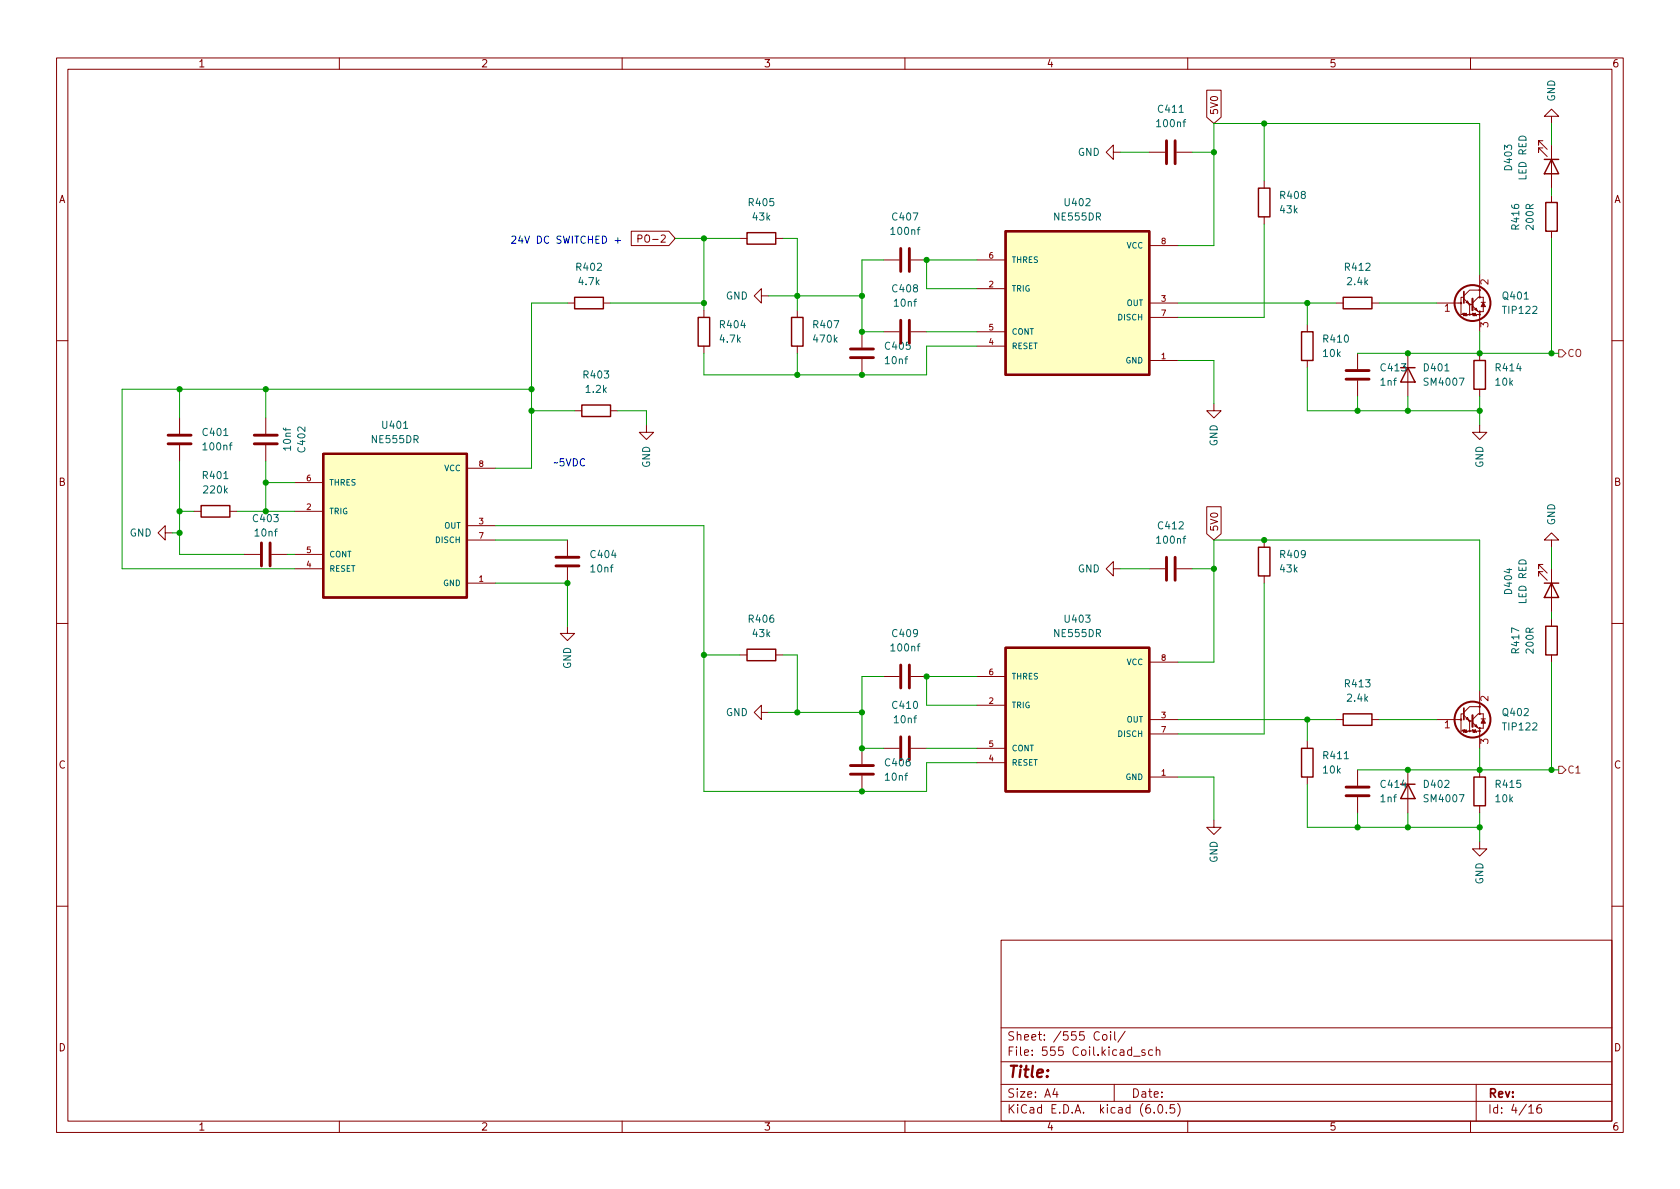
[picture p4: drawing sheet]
<svg xmlns="http://www.w3.org/2000/svg" width="297mm" height="210mm" viewBox="0 0 297 210" stroke-linecap="round" stroke-linejoin="round" font-family="sans-serif">
<g fill="none" stroke="#840000" stroke-width=".18">
<path d="M10 10.2h277v190.1h-277zM12 12.2h273v186.1h-273zM60 10.2v2M110 10.2v2M160 10.2v2M210 10.2v2M213.4 15.9h2.5v4.8l-1.3 1.1-1.2-1.1zM260 10.2v2M196.8 26.9v1.3l-1.2-1.3 1.2-1.3v1.3h1.3M203.2 26.9h2.8M208 26.9h2.8M223.5 32v1.3"/>
<path d="M223.5 38.3v1.3M272.8 24.9h-.8v.7v-.7l1.6 1.5M272.8 26.2h-.8v.7v-.7l1.6 1.5M274.3 20.6h1.3l-1.3-1.3-1.3 1.3h1.3v1.2M274.3 25.6v7.7M274.3 34.5v1.3M100.3 53.6h1.3M106.7 53.6h1.2M111.6 40.9h6.7l1.1 1.3-1.1 1.2h-6.7zM112.8 42.2h.6l.1-.2v-.3l-.7-.1v1.2M124.5 54.9v1.2M130.8 42.2h1.3"/>
<path d="M134.6 52.3v1.3l-1.3-1.3 1.3-1.3v1.3h1.3M137.2 42.2h1.2M141 54.9v1.2M152.4 58.7v2.8M156.2 58.7h2.8M156.2 46h2.8M161 58.7h2.8M161 46h2.8M172.7 51h5.1M172.7 58.7h5.1M172.7 46h5.1M203.2 53.6h5.1"/>
<path d="M203.2 56.1h5.1M203.2 43.4h5.1M231.1 57.4v1.3M236.2 53.6h1.3M242.6 53.6h1.2M254 53.6h4.2M258.8 52.8l1 1h.5M258.8 52.6h-.5v3h.3l.1-.2 .1 .5 .2-.5 .1 .5 .1-.5 .1 .5 .2-.3h.3M258.8 52.3l1-1h1.8v1.3h-.2l-1.1 1M259.5 53.2l.2 .5-.5-.2zM259.8 53.8v1.8h.4l.1-.2 .2 .5 .1-.5 .1 .5 .2-.5 .1 .5 .1-.3h.5M260.3 54.1l1.1 1h.2v.5"/>
<path d="M260.7 54.7l.3-.2 .2 .5zM261.6 48.5v2.7M261.6 55.6v3.1M261.6 52.6h.7v.9M261.9 53.5h.7M262.3 54.2v.9h-.7M274.3 40.9v1.3M10 60.2h2M31.7 73.9v2.8M31.7 78.7v2.8M47 73.9v2.8M47 78.7v2.8"/>
<path d="M101.6 72.6h1.3M107.9 72.6h1.3M114.3 75.2v1.2h-1.3l1.3 1.3 1.3-1.3h-1.3M124.5 61.2v1.3M141 61.2v1.3M152.4 63.5v2.8M172.7 61.2h5.1M203.2 63.7h5.1M214.6 71.4v1.2h-1.2l1.2 1.3 1.3-1.3h-1.3M231.1 63.7v1.3M240 62.5v2.8M240 67.3v2.8"/>
<path d="M248.9 62.5v7.6M261.6 75.2v1.2h-1.3l1.3 1.3 1.3-1.3h-1.3M261.6 62.5v1.2M261.6 68.8v1.3M285 60.2h2M29.2 94.2v1.3l-1.3-1.3 1.3-1.2v1.2h1.3M34.3 90.4h1.3M40.6 90.4h1.3M43.2 98h2.8M48 98h2.8M52.1 90.4h5M52.1 98h5"/>
<path d="M52.1 85.3h5M82.5 93h5.1M82.5 95.5h5.1M82.5 82.8h5.1M100.3 95.5v2.8M213.4 89.6h2.5v4.8l-1.3 1.1-1.2-1.1zM223.5 95.5v1.3M272.8 99.8h-.8v.8v-.8l1.6 1.5M274.3 95.5h1.3l-1.3-1.3-1.3 1.3h1.3v1.3M10 110.2h2M52.1 100.6h5M82.5 103.1h5.1"/>
<path d="M100.3 110.7v1.3h-1.2l1.2 1.3 1.3-1.3h-1.3M100.3 100.3v2.8M130.8 115.8h1.3M137.2 115.8h1.2M156.2 119.6h2.8M161 119.6h2.8M172.7 119.6h5.1M196.8 100.6v1.2l-1.2-1.2 1.2-1.3v1.3h1.3M203.2 117.1h5.1M203.2 100.6h2.8M208 100.6h2.8M223.5 101.8v1.3"/>
<path d="M272.8 101.1h-.8v.7v-.7l1.6 1.5M274.3 100.6v7.6M274.3 109.5v1.2M274.3 115.8v1.3M285 110.2h2M134.6 126v1.2l-1.3-1.2 1.3-1.3v1.3h1.3M152.4 132.3v2.8M152.4 137.2v2.7M156.2 132.3h2.8M161 132.3h2.8M172.7 132.3h5.1M172.7 124.7h5.1"/>
<path d="M172.7 134.9h5.1M203.2 137.4h5.1M203.2 127.2h5.1M203.2 129.8h5.1M231.1 131.1v1.2M231.1 137.4v1.3M236.2 127.2h1.3M240 136.1v2.8M242.6 127.2h1.2M248.9 136.1v7.7M254 127.2h4.2M258.8 126.5l1 1h.5"/>
<path d="M258.8 126.2h-.5v3.1h.3l.1-.3 .1 .5 .2-.5 .1 .5 .1-.5 .1 .5 .2-.2h.3M258.8 126l1-1h1.8v1.2h-.2l-1.1 1M259.5 126.9l.2 .5-.5-.3zM259.8 127.5v1.8h.4l.1-.3 .2 .5 .1-.5 .1 .5 .2-.5 .1 .5 .1-.2h.5M260.3 127.8l1.1 1h.2v.5M261 128.1l.2 .5-.5-.2zM261.6 122.2v2.6M261.6 129.3v3M261.6 136.1v1.3M261.6 126.2h.7v.9M261.9 127.1h.7M262.3 127.9v.9h-.7"/>
<path d="M214.6 145v1.3h-1.2l1.2 1.3 1.3-1.3h-1.3M240 141v2.8M261.6 148.8v1.3h-1.3l1.3 1.3 1.3-1.3h-1.3M261.6 142.5v1.3M10 160.2h2M177 166.3h108v32h-108zM285 160.2h2M60 198.3v2M110 198.3v2M160 198.3v2M177 194.8h108M177 191.8h108"/>
<path d="M177 187.8h108M177 181.8h108M186.5 192.5l-.4 1h1M186.9 193v1M194.4 182.6a.6 .6 0 0 0-.8 0 .6 .6 0 0 0-.2 .7 .56 .56 0 0 0 .3 .6 .56 .56 0 0 0 .7-.1M195 183.1l.2-.2 .4 .2 .1 .5-.1 .3h-.4l-.2-.1zM196.4 182.4v.2M196.4 182.9v1M197 191.8v3M197.1 182.4v1.3l.2 .2M198.9 182.4l-1.3 1.9M200.4 186.8h1.2"/>
<path d="M202.4 185.7l-.3-.1-.2 .2v.3l.5 .1v.4h-.5M203.8 185.7l-.4-.1-.3 .3v.4l.1 .3h.6M204.1 196.7v.1M204.4 185.8l.2-.2 .4 .1 .1 .9M204.4 185.1v1.5M204.9 195.4l.2-.1a.81 .81 0 0 1 .6 .7 .81 .81 0 0 1-.3 .8h-.2a.81 .81 0 0 1-.6-.6 .81 .81 0 0 1 .3-.8zM206.2 196.7v.1M207.6 195.3h-.7v.7l.2-.1 .5 .1 .1 .2-.1 .5-.2 .1-.5-.1M208.2 195.1a1.72 1.72 0 0 1 0 2.3M210 198.3v2M260 198.3v2M261 191.8v6.5"/>
<path d="M270.3 195.8l.4-.5v1.5M270.3 196.8h.9M272.4 195.3a.59 .59 0 0 0-.7 .7v.5l.2 .3h.4l.2-.1 .1-.5-.2-.2-.4-.1-.3 .3"/>
<circle cx="258.3" cy="53.6" r=".13"/>
<circle cx="259.8" cy="53.8" r=".13"/>
<circle cx="259.8" cy="55.6" r=".13"/>
<circle cx="261.6" cy="52.6" r=".13"/>
<circle cx="261.6" cy="51.3" r=".13"/>
<circle cx="261.6" cy="55.6" r=".13"/>
<circle cx="261.6" cy="55.1" r=".13"/>
<circle cx="258.3" cy="127.2" r=".13"/>
<circle cx="259.8" cy="129.3" r=".13"/>
<circle cx="259.8" cy="127.5" r=".13"/>
<circle cx="261.6" cy="128.8" r=".13"/>
<circle cx="261.6" cy="129.3" r=".13"/>
<circle cx="261.6" cy="126.2" r=".13"/>
<circle cx="261.6" cy="125" r=".13"/>
</g>
<g fill="none" stroke="#840000" stroke-width=".25">
<path d="M222.5 33.3h2v5h-2zM273 28.2h2.6M273.3 35.8h2v5.1h-2zM274.3 28.2l1.3 2.5h-2.6zM101.6 52.6h5.1v2h-5.1zM123.4 56.1h2.1v5.1h-2.1zM132.1 41.1h5.1v2.1h-5.1zM140 56.1h2v5.1h-2zM230.1 58.7h2.1v5h-2.1zM237.5 52.6h5.1v2h-5.1zM102.9 71.6h5v2.1h-5zM247.6 65h2.6"/>
<path d="M248.9 65l1.3 2.6h-2.6zM260.6 63.7h2v5.1h-2zM35.6 89.4h5v2h-5zM222.5 96.8h2v5h-2zM132.1 114.8h5.1v2h-5.1zM273 103.1h2.6M273.3 110.7h2v5.1h-2zM274.3 103.1l1.3 2.6h-2.6zM230.1 132.3h2.1v5.1h-2.1zM237.5 126.2h5.1v2.1h-5.1zM247.6 138.7h2.6M248.9 138.7l1.3 2.5h-2.6z"/>
<path d="M260.6 137.4h2v5.1h-2z"/>
</g>
<g fill="none" stroke="#840000" stroke-width=".51">
<path d="M206.2 24.9v4.1M207.8 24.9v4.1M159.3 43.9v4.1M159.3 56.6v4.1M160.8 43.9v4.1M160.8 56.6v4.1M29.7 78.5h4.1M29.7 77h4.1M45 78.5h4M45 77h4M150.4 61.7h4M150.4 63.2h4"/>
<path d="M238 67.1h4.1M238 65.5h4.1M46.2 96v4.1M47.8 96v4.1M98.3 98.5h4.1M206.2 98.5v4.1M207.8 98.5v4.1M98.3 100.1h4.1M159.3 117.6v4.1M160.8 117.6v4.1M150.4 135.4h4M150.4 136.9h4"/>
<path d="M159.3 130.3v4.1M160.8 130.3v4.1M238 139.2h4.1M238 140.7h4.1"/>
</g>
<g fill="#ffffc2" stroke="#ffffc2" stroke-width=".18">
<path d="M177.8 114.5h25.4v25.4h-25.4z"/>
<path d="M177.8 40.9h25.4v25.4h-25.4z"/>
<path d="M57.1 80.3h25.4v25.4h-25.4z"/>
</g>
<path d="M177.8 40.9h25.4v25.4h-25.4zM57.1 80.3h25.4v25.4h-25.4zM177.8 114.5h25.4v25.4h-25.4z" fill="none" stroke="#840000" stroke-width=".41"/>
<path d="M258.8 51.6v2M258.8 125.2v2" fill="none" stroke="#840000" stroke-width=".3"/>
<path d="M260.3 52.8v2.1M260.3 126.5v2" fill="none" stroke="#840000" stroke-width=".38"/>
<g fill="#840000" stroke="#840000" stroke-width=".18">
<path d="M262.3 127.1l.3 .8h-.7z"/>
<path d="M262.3 53.5l.3 .7h-.7z"/>
</g>
<g fill="none" stroke="#840000" stroke-width=".36">
<circle cx="260.4" cy="53.6" r="3.2"/>
<circle cx="260.4" cy="127.2" r="3.2"/>
</g>
<path d="M275.6 61.8h.6l.7 .7-.7 .6h-.6zM275.6 135.5h.6l.7 .6-.7 .7h-.6z" fill="none" stroke="#725600" stroke-width=".18"/>
<path d="M108.8 42.5h.9M109.2 42.1v.9" fill="none" stroke="#0000c2" stroke-width=".18"/>
<g fill="none" stroke="#009600" stroke-width=".18">
<path d="M198.1 26.9h5.1M210.8 26.9h3.8M223.5 21.8v10.2M223.5 39.6v16.5h-15.2M274.3 21.8v3.8M274.3 33.3v1.2M100.3 53.6h-6.3v29.2h-6.4M107.9 53.6h16.6M119.4 42.2h11.4M124.5 42.2v12.7M135.9 52.3h16.5M138.4 42.2h2.6v12.7"/>
<path d="M156.2 46h-3.8v12.7h3.8M163.8 58.7h8.9M172.7 46h-8.9v5h8.9M208.3 53.6h27.9M208.3 43.4h6.3v-21.6h47v26.7M231.1 53.6v3.8M243.8 53.6h10.2M261.6 58.7v3.8M274.3 42.2v20.3M31.7 68.8v5.1M47 68.8v5.1M94 72.6h7.6"/>
<path d="M94 68.8h-72.4v31.8h30.5M109.2 72.6h5.1v2.6M141 62.5v3.8M172.7 61.2h-8.9v5.1h-39.3v-3.8M208.3 63.7h6.3v7.7M231.1 65v7.6h30.5M240 62.5h35.6M240 70.1v2.5M248.9 70.1v2.5M261.6 70.1v5.1M30.5 94.2h1.2M31.7 81.5v16.5h11.5"/>
<path d="M31.7 90.4h2.6M41.9 90.4h10.2M47 85.3h5.1M47 81.5v8.9M50.8 98h1.3M87.6 95.5h12.7M87.6 93h36.9v46.9h39.3v-5h8.9M274.3 96.8v3.8M87.6 103.1h12.7v7.6M124.5 115.8h6.3M138.4 115.8h2.6v10.2M156.2 119.6h-3.8v12.7h3.8"/>
<path d="M172.7 119.6h-8.9v5.1h8.9M198.1 100.6h5.1M208.3 117.1h6.3v-21.6h47v26.7M210.8 100.6h3.8M223.5 103.1v26.7h-15.2M274.3 108.2v1.3M274.3 117.1v19M135.9 126h16.5M163.8 132.3h8.9M208.3 137.4h6.3v7.6M208.3 127.2h27.9M231.1 127.2v3.9"/>
<path d="M231.1 138.7v7.6h30.5M240 136.1h35.6M243.8 127.2h10.2M261.6 132.3v3.8M240 143.8v2.5M248.9 143.8v2.5M261.6 143.8v5"/>
</g>
<g fill="#009600" stroke="#009600" stroke-width=".18">
<circle cx="240" cy="72.6" r=".46"/>
<circle cx="231.1" cy="53.6" r=".46"/>
<circle cx="274.3" cy="62.5" r=".46"/>
<circle cx="261.6" cy="72.6" r=".46"/>
<circle cx="248.9" cy="72.6" r=".46"/>
<circle cx="100.3" cy="103.1" r=".46"/>
<circle cx="31.7" cy="90.4" r=".46"/>
<circle cx="31.7" cy="94.2" r=".46"/>
<circle cx="47" cy="90.4" r=".46"/>
<circle cx="31.7" cy="68.8" r=".46"/>
<circle cx="94" cy="72.6" r=".46"/>
<circle cx="94" cy="68.8" r=".46"/>
<circle cx="47" cy="85.3" r=".46"/>
<circle cx="47" cy="68.8" r=".46"/>
<circle cx="152.4" cy="52.3" r=".46"/>
<circle cx="163.8" cy="46" r=".46"/>
<circle cx="214.6" cy="100.6" r=".46"/>
<circle cx="141" cy="126" r=".46"/>
<circle cx="124.5" cy="115.8" r=".46"/>
<circle cx="163.8" cy="119.6" r=".46"/>
<circle cx="152.4" cy="139.9" r=".46"/>
<circle cx="152.4" cy="126" r=".46"/>
<circle cx="152.4" cy="132.3" r=".46"/>
<circle cx="141" cy="52.3" r=".46"/>
<circle cx="152.4" cy="66.3" r=".46"/>
<circle cx="141" cy="66.3" r=".46"/>
<circle cx="152.4" cy="58.7" r=".46"/>
<circle cx="124.5" cy="42.2" r=".46"/>
<circle cx="124.5" cy="53.6" r=".46"/>
<circle cx="223.5" cy="95.5" r=".46"/>
<circle cx="261.6" cy="146.3" r=".46"/>
<circle cx="248.9" cy="146.3" r=".46"/>
<circle cx="261.6" cy="136.1" r=".46"/>
<circle cx="274.3" cy="136.1" r=".46"/>
<circle cx="240" cy="146.3" r=".46"/>
<circle cx="231.1" cy="127.2" r=".46"/>
<circle cx="248.9" cy="136.1" r=".46"/>
<circle cx="223.5" cy="21.8" r=".46"/>
<circle cx="248.9" cy="62.5" r=".46"/>
<circle cx="261.6" cy="62.5" r=".46"/>
<circle cx="214.6" cy="26.9" r=".46"/>
</g>
<text font-size="2.8" fill="#840000" x="178" y="190.6">Title:</text>
<g font-size="2.1" fill="#840000">
<text x="178" y="184">Sheet: /555 Coil/</text>
<text x="178" y="186.7">File: 555 Coil.kicad_sch</text>
<text x="178" y="196.9">KiCad E.D.A. kicad (6.0.5)</text>
<text x="178" y="194.1">Size: A4</text>
<text x="200" y="194.1">Date:</text>
<text x="263" y="194.1">Rev:</text>
<text x="263" y="196.9">Id: 4/16</text>
</g>
<g font-size="1.8" fill="#840000">
<text x="35" y="11.9">1</text>
<text x="85" y="11.9">2</text>
<text x="135" y="11.9">3</text>
<text x="185" y="11.9">4</text>
<text x="235" y="11.9">5</text>
<text x="285" y="11.9">6</text>
<text x="215.4" y="20.4" transform="rotate(-90 215.4 20.4)">5V0</text>
<text x="10.3" y="35.9">A</text>
<text x="285.3" y="35.9">A</text>
<text x="113.8" y="42.9">PO-2</text>
<text x="10.3" y="85.9">B</text>
<text x="285.3" y="85.9">B</text>
<text x="215.4" y="94.1" transform="rotate(-90 215.4 94.1)">5V0</text>
<text x="10.3" y="135.9">C</text>
<text x="285.3" y="135.9">C</text>
<text x="10.3" y="185.9">D</text>
<text x="285.3" y="185.9">D</text>
<text x="35" y="199.9">1</text>
<text x="85" y="199.9">2</text>
<text x="135" y="199.9">3</text>
<text x="185" y="199.9">4</text>
<text x="235" y="199.9">5</text>
<text x="285" y="199.9">6</text>
</g>
<g font-size="1.8" fill="#006464">
<text x="275" y="18" transform="rotate(-90 275 18)">GND</text>
<text x="204.7" y="22.5">100nf</text>
<text x="204.9" y="19.9">C411</text>
<text x="190.5" y="27.6">GND</text>
<text x="267.3" y="30" transform="rotate(-90 267.3 30)">D403</text>
<text x="226.5" y="35.2">R408</text>
<text x="269.9" y="31.8" transform="rotate(-90 269.9 31.8)">LED RED</text>
<text x="132.5" y="36.4">R405</text>
<text x="133.1" y="39">43k</text>
<text x="157.7" y="41.5">100nf</text>
<text x="157.9" y="39">C407</text>
<text x="186.5" y="39">NE555DR</text>
<text x="188.4" y="36.4">U402</text>
<text x="226.4" y="37.7">43k</text>
<text x="268.6" y="40.5" transform="rotate(-90 268.6 40.5)">R416</text>
<text x="271.1" y="40.5" transform="rotate(-90 271.1 40.5)">200R</text>
<text x="102" y="47.9">R402</text>
<text x="237.9" y="47.9">R412</text>
<text x="102.4" y="50.4">4.7k</text>
<text x="128.3" y="53">GND</text>
<text x="157.9" y="51.7">C408</text>
<text x="238.3" y="50.4">2.4k</text>
<text x="265.8" y="53">Q401</text>
<text x="127.4" y="58">R404</text>
<text x="143.9" y="58">R407</text>
<text x="158.2" y="54.2">10nf</text>
<text x="265.9" y="55.5">TIP122</text>
<text x="127.4" y="60.6">4.7k</text>
<text x="144" y="60.6">470k</text>
<text x="156.6" y="64.4">10nf</text>
<text x="156.6" y="61.8">C405</text>
<text x="234" y="63.1">10k</text>
<text x="234.1" y="60.6">R410</text>
<text x="244.3" y="65.7">C413</text>
<text x="251.9" y="65.7">D401</text>
<text x="264.6" y="65.7">R414</text>
<text x="103.3" y="66.9">R403</text>
<text x="103.7" y="69.5">1.2k</text>
<text x="244.1" y="68.2">1nf</text>
<text x="252" y="68.2">SM4007</text>
<text x="264.5" y="68.2">10k</text>
<text x="36" y="77.1">C401</text>
<text x="67.7" y="75.8">U401</text>
<text x="36.1" y="79.6">100nf</text>
<text x="51.4" y="79.5" transform="rotate(-90 51.4 79.5)">10nf</text>
<text x="54" y="79.8" transform="rotate(-90 54 79.8)">C402</text>
<text x="65.9" y="78.4">NE555DR</text>
<text x="114.9" y="82.7" transform="rotate(-90 114.9 82.7)">GND</text>
<text x="215.3" y="78.9" transform="rotate(-90 215.3 78.9)">GND</text>
<text x="262.3" y="82.7" transform="rotate(-90 262.3 82.7)">GND</text>
<text x="36" y="84.7">R401</text>
<text x="36.1" y="87.2">220k</text>
<text x="22.9" y="94.9">GND</text>
<text x="44.9" y="92.3">C403</text>
<text x="45.2" y="94.9">10nf</text>
<text x="204.9" y="93.6">C412</text>
<text x="275" y="92.9" transform="rotate(-90 275 92.9)">GND</text>
<text x="104.5" y="101.2">10nf</text>
<text x="104.6" y="98.7">C404</text>
<text x="190.5" y="101.2">GND</text>
<text x="204.7" y="96.1">100nf</text>
<text x="226.4" y="101.2">43k</text>
<text x="226.5" y="98.7">R409</text>
<text x="267.3" y="104.9" transform="rotate(-90 267.3 104.9)">D404</text>
<text x="269.9" y="106.7" transform="rotate(-90 269.9 106.7)">LED RED</text>
<text x="132.5" y="110.1">R406</text>
<text x="133.1" y="112.6">43k</text>
<text x="157.9" y="112.6">C409</text>
<text x="186.5" y="112.6">NE555DR</text>
<text x="188.4" y="110.1">U403</text>
<text x="101" y="118.3" transform="rotate(-90 101 118.3)">GND</text>
<text x="157.7" y="115.2">100nf</text>
<text x="268.6" y="115.4" transform="rotate(-90 268.6 115.4)">R417</text>
<text x="271.1" y="115.4" transform="rotate(-90 271.1 115.4)">200R</text>
<text x="157.9" y="125.3">C410</text>
<text x="237.9" y="121.5">R413</text>
<text x="238.3" y="124.1">2.4k</text>
<text x="128.3" y="126.6">GND</text>
<text x="158.2" y="127.9">10nf</text>
<text x="265.8" y="126.6">Q402</text>
<text x="265.9" y="129.2">TIP122</text>
<text x="156.6" y="135.5">C406</text>
<text x="234" y="136.8">10k</text>
<text x="234.1" y="134.2">R411</text>
<text x="156.6" y="138">10nf</text>
<text x="244.1" y="141.9">1nf</text>
<text x="244.3" y="139.3">C414</text>
<text x="251.9" y="139.3">D402</text>
<text x="252" y="141.9">SM4007</text>
<text x="264.5" y="141.9">10k</text>
<text x="264.6" y="139.3">R415</text>
<text x="215.3" y="152.6" transform="rotate(-90 215.3 152.6)">GND</text>
<text x="262.3" y="156.4" transform="rotate(-90 262.3 156.4)">GND</text>
</g>
<g font-size="1.8" fill="#0000c2">
<text x="90.2" y="43.1">24V DC SWITCHED +</text>
<text x="97.8" y="82.4">~5VDC</text>
</g>
<g font-size="1.8" fill="#a90000">
<text x="263.1" y="50.3" transform="rotate(-90 263.1 50.3)">2</text>
<text x="255.4" y="55.1">1</text>
<text x="263.1" y="57.9" transform="rotate(-90 263.1 57.9)">3</text>
<text x="263.1" y="124" transform="rotate(-90 263.1 124)">2</text>
<text x="255.4" y="128.8">1</text>
<text x="263.1" y="131.6" transform="rotate(-90 263.1 131.6)">3</text>
</g>
<g font-size="1.8" fill="#725600">
<text x="277.1" y="63.1">CO</text>
<text x="277.1" y="136.8">C1</text>
</g>
<g font-size="1.4" fill="#a90000">
<text x="174.9" y="45.7">6</text>
<text x="205.3" y="43.2">8</text>
<text x="174.9" y="50.8">2</text>
<text x="205.3" y="53.3">3</text>
<text x="174.9" y="58.4">5</text>
<text x="205.3" y="55.9">7</text>
<text x="174.9" y="61">4</text>
<text x="205.3" y="63.5">1</text>
<text x="84.7" y="82.5">8</text>
<text x="54.2" y="85.1">6</text>
<text x="54.2" y="90.2">2</text>
<text x="84.7" y="92.7">3</text>
<text x="84.7" y="95.2">7</text>
<text x="54.2" y="100.3">4</text>
<text x="54.2" y="97.8">5</text>
<text x="84.7" y="102.9">1</text>
<text x="174.9" y="119.4">6</text>
<text x="205.3" y="116.8">8</text>
<text x="174.9" y="124.5">2</text>
<text x="205.3" y="127">3</text>
<text x="205.3" y="129.5">7</text>
<text x="174.9" y="134.6">4</text>
<text x="174.9" y="132.1">5</text>
<text x="205.3" y="137.2">1</text>
</g>
<g font-size="1.4" fill="#006464">
<text x="178.8" y="46.5">THRES</text>
<text x="199.2" y="43.9">VCC</text>
<text x="178.8" y="51.6">TRIG</text>
<text x="178.8" y="59.2">CONT</text>
<text x="197.8" y="56.6">DISCH</text>
<text x="199.2" y="54.1">OUT</text>
<text x="178.8" y="61.7">RESET</text>
<text x="199" y="64.3">GND</text>
<text x="78.5" y="83.3">VCC</text>
<text x="58.2" y="85.8">THRES</text>
<text x="58.2" y="90.9">TRIG</text>
<text x="78.5" y="93.5">OUT</text>
<text x="58.2" y="101.1">RESET</text>
<text x="58.2" y="98.5">CONT</text>
<text x="77.1" y="96">DISCH</text>
<text x="78.4" y="103.6">GND</text>
<text x="199.2" y="117.6">VCC</text>
<text x="178.8" y="125.2">TRIG</text>
<text x="178.8" y="120.1">THRES</text>
<text x="197.8" y="130.3">DISCH</text>
<text x="199.2" y="127.8">OUT</text>
<text x="178.8" y="135.4">RESET</text>
<text x="178.8" y="132.8">CONT</text>
<text x="199" y="137.9">GND</text>
</g>
</svg>
